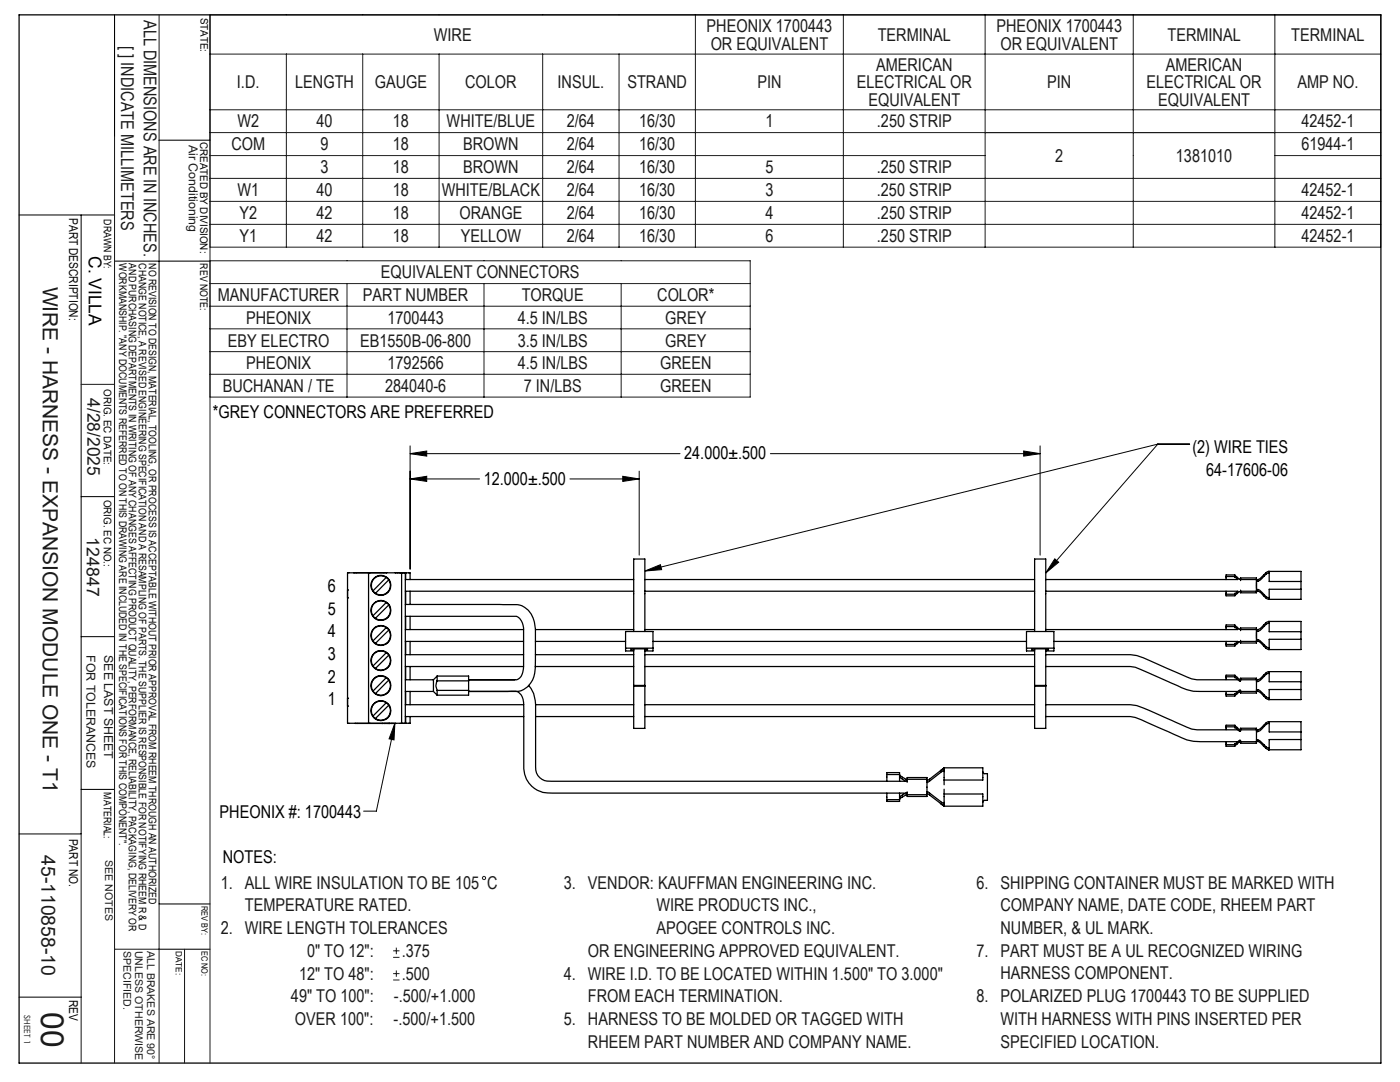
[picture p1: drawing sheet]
<svg xmlns="http://www.w3.org/2000/svg" width="279mm" height="216mm" viewBox="0 0 279 216" stroke-linecap="round" stroke-linejoin="round" font-family="sans-serif">
<g fill="none" stroke="#000" stroke-width=".25">
<path d="M3.8 3h271.8v209.1h-271.8zM69.4 119.3h.1M69.4 117.7h.1M70.6 114.3h6.6M73.6 114.3v30h.2M73.6 114.3h6.6M73.6 114.3h-4.2v30h10.8M74.4 117.9l.5 .5M77.1 115.2a1.92 1.92 0 0 0-2.5 .3 1.92 1.92 0 0 0-.2 2.4M77.1 115.2l.5 .5M77.1 115.2l-2.7 2.7M77.6 115.7a1.92 1.92 0 0 1-.2 2.4 1.92 1.92 0 0 1-2.5 .3"/>
<path d="M77.6 115.7l-2.7 2.7M78.9 114.3h1.5M80.2 114.3h.7M80.2 114.3v30M80.9 114.3h.9v1.3M80.9 115.6h45.6M80.9 118h45.6M80.9 114.3v30M80.9 114.4h.1M81 114.3v1.3M81 118v2.6M81.8 118v2.6"/>
<path d="M128.7 115.6h77.8M128.7 118h77.8M208.7 115.6h38.3l-.5-.4v-.5h-1.8v.9M208.7 118h38.3M244.7 118v.9h1.8v-.5l.6-.4M244.7 118.6h1.8M244.7 115h1.8M246.5 114.9l.7 .6h.4M247.6 115.9v-.6h3.2v3h-3.2v-.5M247.6 118.1a.77 .77 0 0 0-.9 .5l-.2 .1M247.6 115.6h3.2M247.6 118h3.2"/>
<path d="M250.8 116.2v1.2M250.8 117.7l.2-.1a1.85 1.85 0 0 1 1.3 1l.9 .7M250.8 118l.1-.1a1.71 1.71 0 0 1 1.3 1l.6 .6 .4 .1M253.2 114h6.4v2M253.2 114h.1v2h6.3M253.2 114.3l-.4 .2-.5 .5a2.02 2.02 0 0 1-1.4 1h-.1M253.2 114l-.5 .3-.9 .8a.94 .94 0 0 1-.9 .6l-.1-.1M253.2 114.3l.1 .1M253.2 114.3h.1M253.2 119.3h.1M253.3 119.2l-.1 .1M259.6 117.6v2h-6.4"/>
<path d="M259.6 117.6h-6.3v2h-.1M259.6 116v1.6M69.4 139.3h.1M74.4 122.9l.5 .5M74.4 127.9l.5 .5M74.4 132.9l.5 .5M74.4 137.9l.5 .5M77.1 120.2a1.9 1.9 0 0 0-2.5 .2 1.9 1.9 0 0 0-.2 2.5M77.1 120.2l.5 .5M77.1 125.2a1.9 1.9 0 0 0-2.5 .2 1.9 1.9 0 0 0-.2 2.5M77.1 125.2l.5 .5M77.1 130.2a1.9 1.9 0 0 0-2.5 .3 1.9 1.9 0 0 0-.2 2.4"/>
<path d="M77.1 130.2l.5 .5M77.1 135.2a1.92 1.92 0 0 0-2.5 .3 1.92 1.92 0 0 0-.2 2.4M77.1 135.2l.5 .5M77.1 120.2l-2.7 2.7M77.1 125.2l-2.7 2.7M77.1 130.2l-2.7 2.7M77.1 135.2l-2.7 2.7M77.6 120.7a1.9 1.9 0 0 1-.2 2.5 1.9 1.9 0 0 1-2.5 .2M77.6 125.7a1.9 1.9 0 0 1-.2 2.5 1.9 1.9 0 0 1-2.5 .2M77.6 130.7a1.9 1.9 0 0 1-.3 2.5 1.9 1.9 0 0 1-2.4 .2M77.6 135.7a1.92 1.92 0 0 1-.2 2.4 1.92 1.92 0 0 1-2.5 .3M77.6 120.7l-2.7 2.7"/>
<path d="M77.6 125.7l-2.7 2.7M77.6 130.7l-2.7 2.7M77.6 135.7l-2.7 2.7M80.9 133h23.6M80.9 130.6h23.6M80.9 123h21.2a1.86 1.86 0 0 1 2.3 1.7l.1 7.7a2.98 2.98 0 0 1-1.4 3.2h-9.6h9.2M80.9 120.6h21.1a4 4 0 0 1 4.6 3.5l.3 1.5v4.5a13.4 13.4 0 0 1-.6 5.6 3.9 3.9 0 0 1-4 2.3h-8.8l8.5-.1a1.91 1.91 0 0 1 2.4 1.6l.1 1.6v10.1a7.6 7.6 0 0 0 1.1 5 5.1 5.1 0 0 0 4.6 2.1h70.3M80.9 125.6h23.6M80.9 128h23.6M80.9 135.6h5.6M80.9 138h5.6M81 123v2.6"/>
<path d="M81 128v2.6M81 133v2.6M81 138v2.6M81.8 123v2.6M81.8 128v2.6M81.8 133v2.6M81.8 138v2.6M86.5 135.6v2.4M86.5 138l.7 .7M87.2 137.8v.9M87.2 134.9v1M87.2 135.9a1.96 1.96 0 0 0 0 1.9"/>
<path d="M87.2 134.9h6.3v1M87.2 134.9l-.7 .7M87.2 137.8h6.3M87.2 135.9h6.3M93.5 137.8v.9h-6.3M93.5 135.9v1.9M105.5 136.8a5.7 5.7 0 0 1 1.4 4.5v10.7a3.6 3.6 0 0 0 .8 3.2 2.76 2.76 0 0 0 2.3 .7h70.6M106.8 133h19.7M106.9 130.6h19.6M106.9 125.6h19.6M106.9 128h17.9M124.8 129.3h5.5"/>
<path d="M126.5 136.9v8.4h2.2v-8.4M126.5 126v-14.5h2.2v14.5M126.5 129.9h-1.7v-3.9h5.5v3.9h-1.6M126.5 129.8h-.6v-.3h3.3v.3h-.5M126.5 129.5v7.4M126.5 136.8h2.2M126.5 136.9h2.2M128.7 133h77.8M128.7 130.6h77.8M128.7 125.6h77.8M128.7 129.5v7.4M130.3 128h74.6"/>
<path d="M204.9 129.3h5.4M206.5 136.9v8.4h2.2v-8.4M206.5 126v-14.5h2.2v14.5M206.5 129.9h-1.6v-3.9h5.4v3.9h-1.6M206.5 129.8h-.5v-.3h3.2v.3h-.5M206.5 136.8h2.2M206.5 136.9h2.2M206.5 129.5v7.4M208.7 133h14.7a9 9 0 0 1 5.7 1.2l6 2.6a9.4 9.4 0 0 0 5.7 1.2h6.1M208.7 130.6h15.2a9.7 9.7 0 0 1 5.6 1.2l5.3 2.4a15.1 15.1 0 0 0 4.1 1.4h8M208.7 125.6h38.3l-.5-.4v-.5h-1.8v.9M208.7 129.5v7.4"/>
<path d="M210.3 128h36.7M244.7 135.6v-.9h1.8v.5l.9 .7h.2v-.6h3.2v.7M244.7 128v.9h1.8v-.5l.6-.4M244.7 138.6h1.8M244.7 135h1.8M244.7 128.6h1.8M244.7 125h1.8M246.5 134.9l.3 .1 .4 .5h.4M246.5 124.9l.7 .6h.4M247.6 125.8v-.5h3.2v3h-3.2v-.5M247.6 138.1a.77 .77 0 0 0-.9 .5l-.2 .1M247.6 128.1h-.3l-.8 .6"/>
<path d="M247.6 128h3.3a1.43 1.43 0 0 1 1.3 .9l.5 .5 .5 .2M247.6 135.6h3.2M247.6 138h3.2M250.8 126.2v1.2M250.8 136v1.7M250.8 137.7v.6h-3.2v-.6h-.2l-.9 .7v.5h-1.8v-.9M250.8 137.7l.2-.1a1.85 1.85 0 0 1 1.3 1l.9 .7M250.8 138l.1-.1a1.76 1.76 0 0 1 1.3 1l.6 .6 .4 .1M250.8 127.7l.1-.1a1.9 1.9 0 0 1 1.4 1l.9 .7M253.2 134h6.4v2M253.2 134h.1v2h6.3M253.2 134.3l-.4 .2-.5 .5a2.02 2.02 0 0 1-1.4 1h-.1"/>
<path d="M253.2 134l-1 .7a1.78 1.78 0 0 1-1.3 1l-.1-.1M253.2 134.3l.1 .1M253.2 124h6.4v2M253.2 124h.1v2h6.3M253.2 124.3l-.9 .7a2.02 2.02 0 0 1-1.4 1l-.1-.1M253.2 124a1.29 1.29 0 0 0-1 .7l-.4 .4a.88 .88 0 0 1-1 .5h-3.2M253.2 124.3l.1 .1M253.2 134.3h.1M253.2 139.3h.1M253.2 124.3h.1M253.2 129.3h.1M253.3 139.2l-.1 .1"/>
<path d="M253.3 129.2l-.1 .1M259.6 137.6v2h-6.4M259.6 137.6h-6.3v2h-.1M259.6 127.6v2h-6.4M259.6 127.6h-6.3v2h-.1M259.6 126v1.6M259.6 136v1.6M69.4 140.9h.1M70.9 144.4h.5M70.9 144.3v.1M74.4 142.9l.5 .5M76.2 144.4h.1"/>
<path d="M76.7 144.4h.1M77.1 140.2a1.9 1.9 0 0 0-2.5 .2 1.9 1.9 0 0 0-.2 2.5M77.1 140.2l.5 .5M77.1 140.2l-2.7 2.7M77.2 144.4h.1M77.5 144.4h.1M77.6 144.4h.1M77.6 140.7a1.9 1.9 0 0 1-.2 2.5 1.9 1.9 0 0 1-2.5 .2M77.6 140.7l-2.7 2.7M78.1 144.4h.1M78.5 144.4h.5M79 144.3v.1"/>
<path d="M80.2 144.3h.7M80.9 143h23.6M80.9 140.6h23.6M80.9 144.1h.1M81 143v1.3M81.8 143v1.3h-.9M106.9 143h19.6M106.9 140.6h19.6M128.7 143h77.8M128.7 140.6h77.8M177 155.9v-1.7h2.5v1.7M177 158.3v1.6h2.5v-1.6"/>
<path d="M177 159.6h2.5M177 154.6h2.5M179.5 154.6l1.4 .9h4.1M179.5 155l.6 .5 .9 .4M181 158.2l-1 .5-.5 .4M181 156.1v-.9h4v3.7h-4v-.9M185 158.6l-4.1-.1-1.4 1M185 158.4l.3 .1 2.8 2.1 .3 .1M185 158l.3 .1 2.9 2.2h.1l.1-.2M188.4 153.2h7.7v2.4h-7.7M188.4 153.5v2.1M188.4 153.2v.3"/>
<path d="M188.4 153.5l-.2-.1-2.7 2.1-.5 .2M188.4 154l-.1-.2h-.1l-2.7 2.1-.5 .2M188.4 153.2l-.7 .6M188.4 155.6v1M188.4 157.5v.9M196.1 154a.63 .63 0 0 0 1 .4v5.3h-.4a.46 .46 0 0 0-.6 .4M208.7 143h14.7a8.8 8.8 0 0 1 5.7 1.3l6 2.6a9.4 9.4 0 0 0 5.7 1.1h6.1M208.7 140.6h15.2a9.7 9.7 0 0 1 5.6 1.2l5.3 2.4a13.6 13.6 0 0 0 4.1 1.4h8M244.7 148v.9h1.8v-.5l.9-.7h.2v.6h3.2l.1-.7a1.9 1.9 0 0 1 1.4 1l.9 .7M244.7 148.6h1.8M244.7 145h1.8M246.5 144.9l.7 .6h.4"/>
<path d="M247.6 148.1h-.3l-.8 .6M247.6 148l3.3-.1a1.71 1.71 0 0 1 1.3 1l1 .7M250.8 146v1.6M253.2 144.3l-.9 .7a1.75 1.75 0 0 1-1.4 1l-.1-.7h-3.2v.6l-.3-.1-.8-.6v-.5h-1.8v.9M253.2 144h6.4v2.1M253.2 144h.1v2.1h6.3M253.2 144l-.5 .3-.9 .8a.88 .88 0 0 1-1 .5h-3.2M253.2 144.3l.1 .1M253.2 144.3h.1M253.2 149.3h.1M253.3 149.2l-.1 .1M259.6 147.6v2h-6.4"/>
<path d="M259.6 147.6h-6.3v2h-.1M259.6 146.1v1.5M187.7 160.3l.7 .6M188.4 160.7v.2M188.4 160.7v-2.3h7.7v2.5h-7.7"/>
<circle cx="76" cy="116.8" r="2"/>
<circle cx="76" cy="136.8" r="2"/>
<circle cx="76" cy="121.8" r="2"/>
<circle cx="76" cy="126.8" r="2"/>
<circle cx="76" cy="131.8" r="2"/>
<circle cx="76" cy="141.8" r="2"/>
</g>
<g fill="none" stroke="#191924" stroke-width=".2">
<path d="M41.9 3h233.7v46.3h-233.7zM41.9 10.8h233.7M57.2 10.8v38.5M72.4 10.8v38.5M87.6 10.8v38.5M108.3 10.8v38.5M123.5 10.8v38.5M138.8 3v46.3M168.3 3v46.3M196.6 3v46.3M226.2 3v46.3M254.4 3v46.3"/>
<path d="M41.9 21.9h233.7M41.9 26.5h233.7M41.9 31h154.7M41.9 35.6h233.7M254.4 31h21.2M41.9 52h107.8v27.2h-107.8zM41.9 40.2h233.7M41.9 44.8h233.7M41.9 56.6h107.8M69.3 56.6v22.6M96.6 56.6v22.6M124 56.6v22.6"/>
<path d="M41.9 61.1h107.8M41.9 65.6h107.8M41.9 70.2h107.8M41.9 74.7h107.8M78.5 191h1.2M78.5 189.7h1.2M78.5 195.5h1.2M78.5 194.3h1.2M79.1 189.1v1.3M79.1 193.6v1.3"/>
<circle cx="96.6" cy="175.2" r=".32"/>
</g>
<g fill="none" stroke="#000" stroke-width=".2">
<path d="M81.8 95.6l3.4-.6v1.1zM81.8 90.5l3.4-.5v1zM81.8 89v24.6M81.8 95.6h13.9M81.8 90.5h53.9M113.7 95.6h13.9M124.3 95l3.3 .6-3.3 .5zM127.6 94v16.8M153.7 90.5h53.9M204.3 90l3.3 .5-3.3 .5zM207.6 89v21.8M231.1 88.6h6.3"/>
<path d="M231.1 88.6l-102.4 25.3M231.1 88.6l-22.4 25.7M128.7 113.9l3.1-1.2 .2 1zM210.5 111.5l.8 .7-2.6 2.1zM78.8 144.3l-.2 3.3-1-.2zM78.8 144.3l-3.7 17.6h-2.5"/>
</g>
<path d="M22.9 3v24.3M41.9 3v25h-10.1M3.8 42.9h19.1M16.2 42.9v123.5h-12.4M22.9 52.1h19M31.8 52.1v128.3h10.1M16.2 99.1h6.7M16.2 127h6.7M16.2 157.5h6.7M3.8 199h12.4M31.8 189.4h10.1" fill="none" stroke="#000" stroke-width=".21"/>
<path d="M31.7 3v49.1M22.9 27.3v184.8M41.9 28v184.1M16.2 76.7h6.7M16.2 166.4v45.7M22.9 189.4h8.8M31.7 180.4v31.7M36.8 189.4v22.7" fill="none" stroke="#191924" stroke-width=".21"/>
<g fill="#000">
<path d="M124.3 95l3.3 .6-3.3 .5zM81.8 95.6l3.4-.6v1.1zM204.3 90l3.3 .5-3.3 .5zM81.8 90.5l3.4-.5v1z"/>
<path d="M78.8 144.3l-.2 3.3-1-.2zM128.7 113.9l3.1-1.2 .2 1zM210.5 111.5l.8 .7-2.6 2.1z"/>
</g>
<text font-size="6.3" fill="#191924" x="8.2" y="201.9" transform="rotate(90 8.2 201.9)">00</text>
<text font-size="4.2" fill="#191924" x="8.6" y="57.2" transform="rotate(90 8.6 57.2)">WIRE - HARNESS - EXPANSION MODULE ONE - T1</text>
<text font-size="3.9" fill="#191924" x="8.3" y="170.6" transform="rotate(90 8.3 170.6)">45-110858-10</text>
<g font-size="3.5" fill="#191924">
<text x="28.7" y="4" transform="rotate(90 28.7 4)">ALL DIMENSIONS ARE IN INCHES.</text>
<text x="24.2" y="9.2" transform="rotate(90 24.2 9.2)">[ ] INDICATE MILLIMETERS</text>
<text x="86.6" y="8.1">WIRE</text>
<text x="141" y="6.4">PHEONIX 1700443</text>
<text x="141.8" y="9.9">OR EQUIVALENT</text>
<text x="175.2" y="8.1">TERMINAL</text>
<text x="198.9" y="6.4">PHEONIX 1700443</text>
<text x="199.7" y="9.9">OR EQUIVALENT</text>
<text x="233" y="8.1">TERMINAL</text>
<text x="257.7" y="8.1">TERMINAL</text>
<text x="47.3" y="17.6">I.D.</text>
<text x="58.9" y="17.6">LENGTH</text>
<text x="74.8" y="17.6">GAUGE</text>
<text x="92.8" y="17.6">COLOR</text>
<text x="111.3" y="17.6">INSUL.</text>
<text x="125.2" y="17.6">STRAND</text>
<text x="151.2" y="17.6">PIN</text>
<text x="171" y="17.6">ELECTRICAL OR</text>
<text x="174.8" y="14.1">AMERICAN</text>
<text x="209" y="17.6">PIN</text>
<text x="228.8" y="17.6">ELECTRICAL OR</text>
<text x="232.7" y="14.1">AMERICAN</text>
<text x="258.9" y="17.6">AMP NO.</text>
<text x="173.3" y="21.1">EQUIVALENT</text>
<text x="231.2" y="21.1">EQUIVALENT</text>
<text x="47.4" y="25.4">W2</text>
<text x="63.2" y="25.4">40</text>
<text x="78.4" y="25.4">18</text>
<text x="89.1" y="25.4">WHITE/BLUE</text>
<text x="113.1" y="25.4">2/64</text>
<text x="127.6" y="25.4">16/30</text>
<text x="152.8" y="25.4">1</text>
<text x="175" y="25.4">.250 STRIP</text>
<text x="259.7" y="25.4">42452-1</text>
<text x="46.2" y="30">COM</text>
<text x="64" y="30">9</text>
<text x="64" y="34.6">3</text>
<text x="78.4" y="30">18</text>
<text x="78.4" y="34.6">18</text>
<text x="92.4" y="30">BROWN</text>
<text x="92.4" y="34.6">BROWN</text>
<text x="113.1" y="30">2/64</text>
<text x="113.1" y="34.6">2/64</text>
<text x="127.6" y="30">16/30</text>
<text x="127.6" y="34.6">16/30</text>
<text x="152.8" y="34.6">5</text>
<text x="175" y="34.6">.250 STRIP</text>
<text x="210.6" y="32.3">2</text>
<text x="234.7" y="32.3">1381010</text>
<text x="259.7" y="30">61944-1</text>
<text x="47.4" y="39.1">W1</text>
<text x="63.2" y="39.1">40</text>
<text x="78.4" y="39.1">18</text>
<text x="88.2" y="39.1">WHITE/BLACK</text>
<text x="113.1" y="39.1">2/64</text>
<text x="127.6" y="39.1">16/30</text>
<text x="152.8" y="39.1">3</text>
<text x="175" y="39.1">.250 STRIP</text>
<text x="259.7" y="39.1">42452-1</text>
<text x="47.8" y="43.7">Y2</text>
<text x="63.2" y="43.7">42</text>
<text x="78.4" y="43.7">18</text>
<text x="91.7" y="43.7">ORANGE</text>
<text x="113.1" y="43.7">2/64</text>
<text x="127.6" y="43.7">16/30</text>
<text x="152.8" y="43.7">4</text>
<text x="175" y="43.7">.250 STRIP</text>
<text x="259.7" y="43.7">42452-1</text>
<text x="47.8" y="48.3">Y1</text>
<text x="63.2" y="48.3">42</text>
<text x="78.4" y="48.3">18</text>
<text x="92" y="48.3">YELLOW</text>
<text x="113.1" y="48.3">2/64</text>
<text x="127.6" y="48.3">16/30</text>
<text x="152.8" y="48.3">6</text>
<text x="175" y="48.3">.250 STRIP</text>
<text x="259.7" y="48.3">42452-1</text>
<text x="76" y="55.6">EQUIVALENT CONNECTORS</text>
<text x="43.5" y="60.1">MANUFACTURER</text>
<text x="49.1" y="64.6">PHEONIX</text>
<text x="72.4" y="60.1">PART NUMBER</text>
<text x="77.3" y="64.6">1700443</text>
<text x="103.3" y="64.6">4.5 IN/LBS</text>
<text x="104.1" y="60.1">TORQUE</text>
<text x="131.2" y="60.1">COLOR*</text>
<text x="132.8" y="64.6">GREY</text>
<text x="45.5" y="69.1">EBY ELECTRO</text>
<text x="71.9" y="69.1">EB1550B-06-800</text>
<text x="103.3" y="69.1">3.5 IN/LBS</text>
<text x="132.8" y="69.1">GREY</text>
<text x="49.1" y="73.7">PHEONIX</text>
<text x="77.3" y="73.7">1792566</text>
<text x="103.3" y="73.7">4.5 IN/LBS</text>
<text x="131.7" y="73.7">GREEN</text>
<text x="17.5" y="79.5" transform="rotate(90 17.5 79.5)">4/28/2025</text>
<text x="44.4" y="78.2">BUCHANAN / TE</text>
<text x="76.9" y="78.2">284040-6</text>
<text x="104.5" y="78.2">7 IN/LBS</text>
<text x="131.7" y="78.2">GREEN</text>
<text x="17.3" y="107.2" transform="rotate(90 17.3 107.2)">124847</text>
<text x="44" y="177.3">1. ALL WIRE INSULATION TO BE 105 C</text>
<text x="112.5" y="177.3">3. VENDOR: KAUFFMAN ENGINEERING INC.</text>
<text x="194.9" y="177.3">6. SHIPPING CONTAINER MUST BE MARKED WITH</text>
<text x="48.9" y="181.9">TEMPERATURE RATED.</text>
<text x="131" y="181.9">WIRE PRODUCTS INC.,</text>
<text x="199.7" y="181.9">COMPANY NAME, DATE CODE, RHEEM PART</text>
<text x="44" y="186.4">2. WIRE LENGTH TOLERANCES</text>
<text x="61.3" y="190.9">0&quot; TO 12&quot;:</text>
<text x="80.2" y="190.9">.375</text>
<text x="117.3" y="190.9">OR ENGINEERING APPROVED EQUIVALENT.</text>
<text x="131" y="186.4">APOGEE CONTROLS INC.</text>
<text x="194.9" y="190.9">7. PART MUST BE A UL RECOGNIZED WIRING</text>
<text x="199.7" y="186.4">NUMBER, &amp; UL MARK.</text>
<text x="59.7" y="195.5">12&quot; TO 48&quot;:</text>
<text x="80.2" y="195.5">.500</text>
<text x="112.5" y="195.5">4. WIRE I.D. TO BE LOCATED WITHIN 1.500&quot; TO 3.000&quot;</text>
<text x="199.7" y="195.4">HARNESS COMPONENT.</text>
<text x="58.1" y="200">49&quot; TO 100&quot;:</text>
<text x="78.6" y="200">-.500/+1.000</text>
<text x="117.3" y="200">FROM EACH TERMINATION.</text>
<text x="194.9" y="200">8. POLARIZED PLUG 1700443 TO BE SUPPLIED</text>
<text x="58.9" y="204.5">OVER 100&quot;:</text>
<text x="78.5" y="204.5">-.500/+1.500</text>
<text x="112.5" y="204.5">5. HARNESS TO BE MOLDED OR TAGGED WITH</text>
<text x="117.3" y="209">RHEEM PART NUMBER AND COMPANY NAME.</text>
<text x="199.7" y="209">SPECIFIED LOCATION.</text>
<text x="199.7" y="204.5">WITH HARNESS WITH PINS INSERTED PER</text>
</g>
<g font-size="3.5">
<text x="17.8" y="51.1" transform="rotate(90 17.8 51.1)">C. VILLA</text>
<text x="42.5" y="83.4">*GREY CONNECTORS ARE PREFERRED</text>
<text x="136.5" y="91.7">24.000±.500</text>
<text x="238" y="90.4">(2) WIRE TIES</text>
<text x="240.7" y="95">64-17606-06</text>
<text x="96.5" y="96.7">12.000±.500</text>
<text x="65.5" y="118.1">6</text>
<text x="65.5" y="122.7">5</text>
<text x="65.5" y="127.2">4</text>
<text x="65.5" y="131.7">3</text>
<text x="65.5" y="136.2">2</text>
<text x="65.5" y="140.8">1</text>
<text x="43.8" y="163.1">PHEONIX #: 1700443</text>
<text x="44.5" y="172.3">NOTES:</text>
</g>
<g font-size="2.5" fill="#191924">
<text x="37.7" y="28.9" transform="rotate(90 37.7 28.9)">Air Conditioning</text>
<text x="17.3" y="130.7" transform="rotate(90 17.3 130.7)">FOR TOLERANCES</text>
<text x="20.8" y="130.7" transform="rotate(90 20.8 130.7)">SEE LAST SHEET</text>
</g>
<g font-size="2.4">
<text x="13.8" y="43.5" transform="rotate(90 13.8 43.5)">PART DESCRIPTION:</text>
<text x="13.8" y="167.3" transform="rotate(90 13.8 167.3)">PART NO.</text>
<text x="13.8" y="199.6" transform="rotate(90 13.8 199.6)">REV</text>
</g>
<g font-size="2.1">
<text x="40" y="3.5" transform="rotate(90 40 3.5)">STATE:</text>
<text x="39.9" y="28.3" transform="rotate(90 39.9 28.3)">CREATED BY DIVISION:</text>
<text x="20.7" y="43.8" transform="rotate(90 20.7 43.8)">DRAWN BY:</text>
<text x="23.8" y="52.6" transform="rotate(90 23.8 52.6)">WORKMANSHIP. &quot;ANY DOCUMENTS REFERRED TO ON THIS DRAWING ARE INCLUDED IN THE SPECIFICATIONS FOR THIS COMPONENT&quot;.</text>
<text x="25.7" y="52.6" transform="rotate(90 25.7 52.6)">AND PURCHASING DEPARTMENTS IN WRITING OF ANY CHANGES AFFECTING PRODUCT QUALITY, PERFORMANCE, RELIABILITY, PACKAGING, DELIVERY OR</text>
<text x="27.7" y="52.6" transform="rotate(90 27.7 52.6)">CHANGE NOTICE, A REVISED ENGINEERING SPECIFICATION AND A RESAMPLING OF PARTS. THE SUPPLIER IS RESPONSIBLE FOR NOTIFYING RHEEM R &amp; D</text>
<text x="29.7" y="52.6" transform="rotate(90 29.7 52.6)">NO REVISION TO DESIGN, MATERIAL, TOOLING, OR PROCESS IS ACCEPTABLE WITHOUT PRIOR APPROVAL FROM RHEEM THROUGH AN AUTHORIZED</text>
<text x="39.9" y="52.6" transform="rotate(90 39.9 52.6)">REV NOTE:</text>
<text x="20.7" y="77.7" transform="rotate(90 20.7 77.7)">ORIG. EC DATE:</text>
<text x="20.7" y="99.7" transform="rotate(90 20.7 99.7)">ORIG. EC NO.:</text>
<text x="20.7" y="158.1" transform="rotate(90 20.7 158.1)">MATERIAL:</text>
</g>
<g font-size="2.1" fill="#191924">
<text x="21" y="171.6" transform="rotate(90 21 171.6)">SEE NOTES</text>
<text x="24.6" y="189.7" transform="rotate(90 24.6 189.7)">SPECIFIED.</text>
<text x="27" y="189.7" transform="rotate(90 27 189.7)">UNLESS OTHERWISE</text>
<text x="29.4" y="189.7" transform="rotate(90 29.4 189.7)">ALL BRAKES ARE 90°</text>
</g>
<g font-size="1.7">
<text x="40.2" y="180.8" transform="rotate(90 40.2 180.8)">REV BY:</text>
<text x="35.1" y="189.7" transform="rotate(90 35.1 189.7)">DATE:</text>
<text x="40.2" y="189.7" transform="rotate(90 40.2 189.7)">EC NO:</text>
<text x="4.8" y="202.6" transform="rotate(90 4.8 202.6)">SHEET 1</text>
</g>
</svg>
